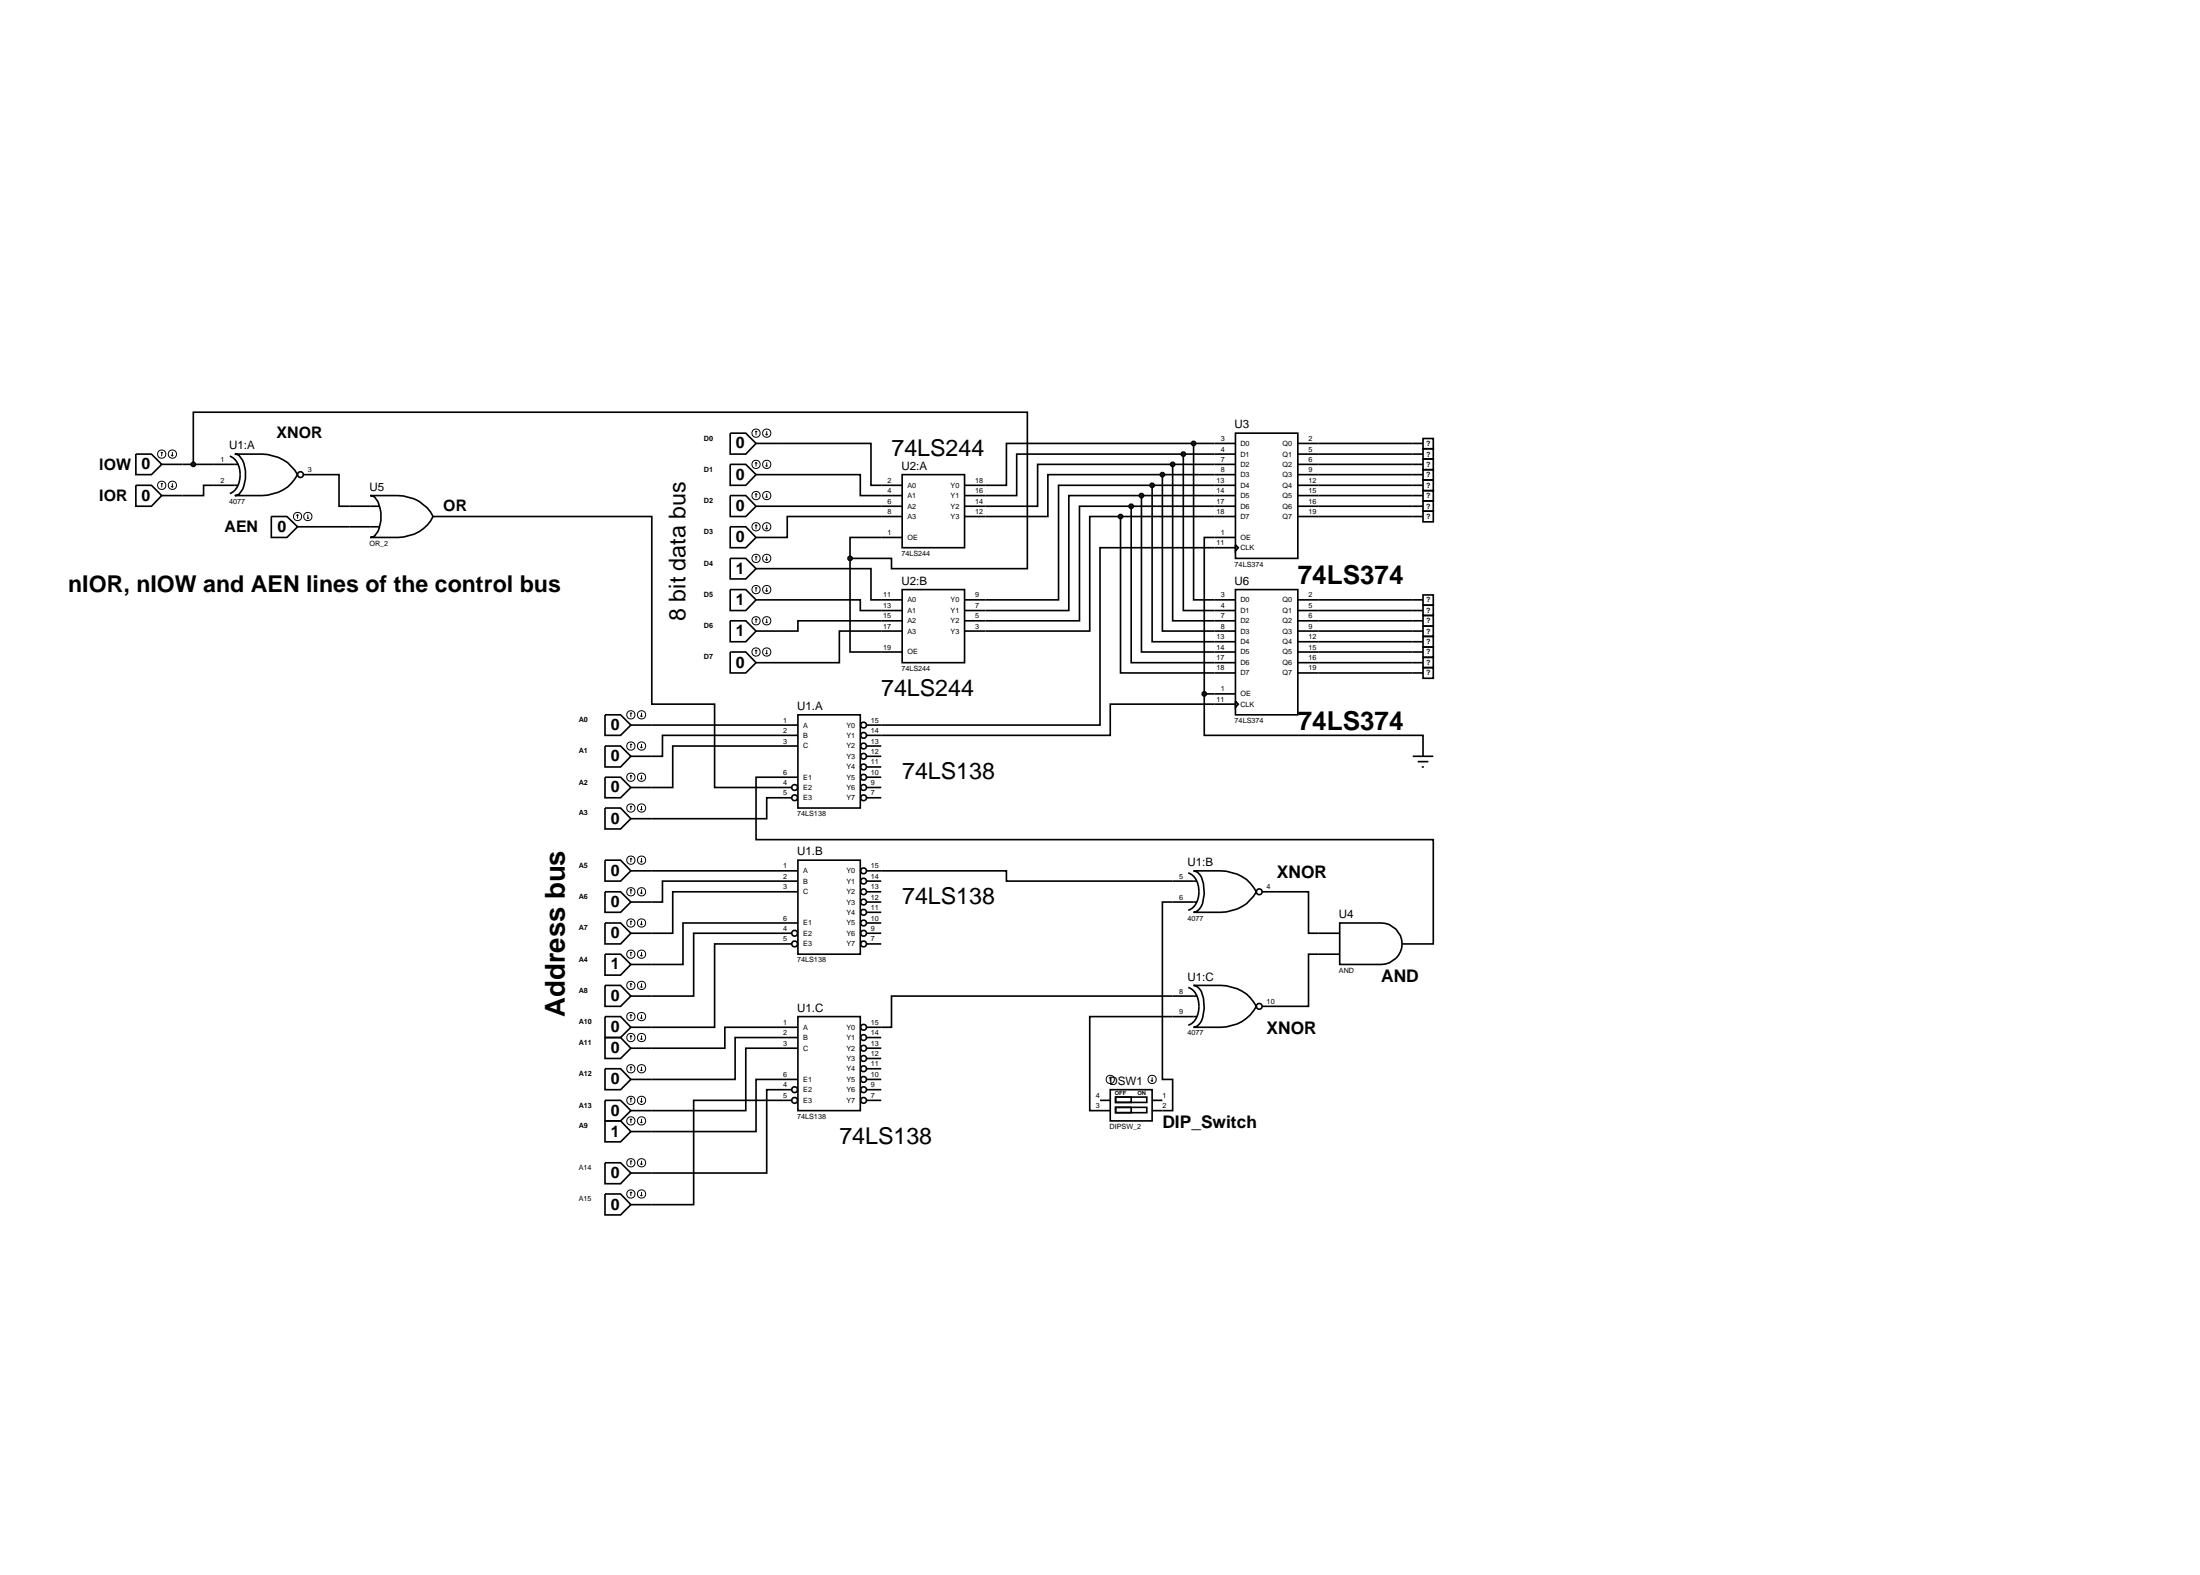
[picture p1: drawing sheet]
<svg xmlns="http://www.w3.org/2000/svg" width="536mm" height="384mm" viewBox="0 0 536 384" stroke-linecap="round" stroke-linejoin="round" font-family="sans-serif">
<g fill="none" stroke="#000" stroke-width=".4">
<path d="M33.1 110.6h3.8l2.5 2.5-2.5 2.5h-3.8zM33.1 118.2h3.8l2.5 2.5-2.5 2.6h-3.8zM39.4 113.1h18.6M47.1 113.1v-12.7h203.2v38.1h-33.1v-2.5h-10.1M56 111.1a5.1 5.1 0 0 1 2.3 6.1 3.9 3.9 0 0 1-2.3 3M57.2 110.6h6.6a9.8 9.8 0 0 1 8.7 5 9.3 9.3 0 0 1-8.7 5.1h-6.6a2.48 2.48 0 0 0 2.2-2.3 7.8 7.8 0 0 0-1.1-7.4zM58 118.2h-8.4v2.5h-10.2M74 115.6h8.6v7.7h9.9M177.9 105.5h3.8l2.5 2.5-2.5 2.6h-3.8zM177.9 113.1h3.8l2.5 2.5-2.5 2.6h-3.8zM184.2 108h28v10.2h7.6M184.2 115.6h25.4v5.1h10.2"/>
<path d="M219.8 115.6h15.2v17.8h-15.2zM280.7 118.2h-22.8v27.9h-22.9M280.7 118.2v38.1h15.2M280.7 118.2h15.2M283.2 115.6h-27.9v10.2h-20.3M283.2 115.6v38.1h12.7M283.2 115.6h12.7M285.7 113.1h-32.9v10.2h-17.8M285.7 113.1v38.1h10.2M285.7 113.1h10.2M288.3 110.6h-40.6v10.1h-12.7M288.3 110.6v38.1h7.6"/>
<path d="M288.3 110.6h7.6M290.8 108h-45.6v10.2h-10.2M290.8 108v38.1h5.1M290.8 108h5.1M321.3 113.1h22.9M321.3 108h22.9M321.3 110.6h22.9M321.3 115.6h22.9M321.3 118.2h22.9M66.1 125.8h3.8l2.6 2.5-2.6 2.6h-3.8zM72.5 128.3h20M90.2 120.7h6.7a9.3 9.3 0 0 1 8.6 5.1 9.3 9.3 0 0 1-8.6 5.1h-6.7a2.48 2.48 0 0 0 2.2-2.3 8.1 8.1 0 0 0-1.1-7.5z"/>
<path d="M105.5 125.8h53.3v45.7h15.3v20.3h18.8M177.9 120.7h3.8l2.5 2.6-2.5 2.5h-3.8zM177.9 128.3h3.8l2.5 2.6-2.5 2.5h-3.8zM177.9 136h3.8l2.5 2.5-2.5 2.5h-3.8zM184.2 138.5h28v7.6h7.6M184.2 123.3h35.6M207.1 136v22.8h12.7M219.8 125.8h-28v5.1h-7.6M219.8 130.9h-12.7v5.1M273 125.8h-7.5v27.9h-30.5M273 125.8v38.1h22.9M273 125.8h22.9"/>
<path d="M275.6 123.3h-12.6v27.9h-28M275.6 123.3v38.1h20.3M275.6 123.3h20.3M278.1 120.7h-17.7v28h-25.4M278.1 120.7v38.1h17.8M278.1 120.7h17.8M295.9 133.4h-27.9v43.2h-56.8M295.9 130.9h-2.5v38.1M321.3 123.3h22.9M321.3 120.7h22.9M321.3 125.8h22.9M177.9 143.6h3.8l2.5 2.5-2.5 2.6h-3.8z"/>
<path d="M177.9 151.2h3.8l2.5 2.5-2.5 2.6h-3.8zM177.9 158.8h3.8l2.5 2.6-2.5 2.5h-3.8zM184.2 146.1h25.4v2.6h10.2M219.8 143.6h15.2v17.8h-15.2zM219.8 151.2h-25.4v2.5h-10.2M219.8 153.7h-15.3v7.7h-20.3M321.3 146.1h22.9M321.3 148.7h22.9M321.3 151.2h22.9M321.3 153.7h22.9M321.3 156.3h22.9M321.3 158.8h22.9"/>
<path d="M147.4 174.1h3.8l2.5 2.5-2.5 2.5h-3.8zM153.7 176.6h40.7M194.4 174.1h15.2v22.7h-15.2zM194.4 179.1h-33v5.1h-7.7M293.4 169v10.1h53.3v2.6M293.4 169h2.5M295.9 171.5h-25.4v7.6h-59.3M321.3 161.4h22.9M321.3 163.9h22.9M147.4 181.7h3.8l2.5 2.5-2.5 2.6h-3.8zM147.4 189.3h3.8l2.5 2.5-2.5 2.5h-3.8zM147.4 196.8h3.8l2.5 2.6-2.5 2.5h-3.8z"/>
<path d="M192.9 194.3h-6.1v5.1h-33.1M194.4 181.7h-30.5v10.1h-10.2M194.4 189.3h-10.2v15.2h165v25.4h-2.5M211.2 181.7h3.5M211.2 189.3h3.5M211.2 191.8h3.5M211.2 194.3h3.5M211.2 184.2h3.5M211.2 186.8h3.5M147.4 209.5h3.8l2.5 2.6-2.5 2.5h-3.8zM147.4 217.2h3.8l2.5 2.5-2.5 2.5h-3.8zM153.7 212.1h40.7"/>
<path d="M194.4 209.5h15.2v22.9h-15.2zM194.4 214.6h-33v5.1h-7.7M194.4 217.2h-30.5v10.1h-10.2M211.2 212.1h34v2.5h40.5M211.2 214.6h3.5M211.2 217.2h3.5M211.2 219.7h3.5M285.7 219.7h-2.5v43.2h2.5v7.6h-2.5M311.1 217.2h7.7v10.1h2.5M147.4 224.8h3.8l2.5 2.5-2.5 2.6h-3.8zM147.4 232.4h3.8l2.5 2.5-2.5 2.6h-3.8zM192.9 227.3h-23.9v15.3h-15.3"/>
<path d="M192.9 229.9h-18.8v20.3h-20.4M194.4 224.8h-28v10.1h-12.7M211.2 224.8h3.5M211.2 227.3h3.5M211.2 229.9h3.5M211.2 222.2h3.5M321.3 232.4h-2.5v12.7h-7.7M147.4 240h3.8l2.5 2.6-2.5 2.5h-3.8zM147.4 252.7h3.8l2.5 2.6-2.5 2.5h-3.8zM147.4 247.6h3.8l2.5 2.6-2.5 2.5h-3.8zM194.4 247.6h15.2v22.9h-15.2zM194.4 250.2h-17.8v5.1h-22.9"/>
<path d="M194.4 252.7h-15.3v10.2h-25.4M194.4 255.3h-12.7v15.2h-28M211.2 252.7h3.5M211.2 255.3h3.5M211.2 257.8h3.5M285.7 242.6h-68.5v7.6h-6M285.7 247.6h-20.2v22.9h2.5M147.4 260.3h3.8l2.5 2.6-2.5 2.5h-3.8zM147.4 268h3.8l2.5 2.5-2.5 2.5h-3.8zM147.4 273h3.8l2.5 2.6-2.5 2.5h-3.8zM192.9 265.4h-6.1v20.3h-28M192.9 268h-23.9v25.4h-10.2"/>
<path d="M194.4 262.9h-10.2v12.7h-30.5M211.2 262.9h3.5M211.2 265.4h3.5M211.2 268h3.5M211.2 260.3h3.5"/>
<circle cx="73.2" cy="115.6" r=".7"/>
<circle cx="210.4" cy="179.1" r=".7"/>
<circle cx="210.4" cy="176.6" r=".7"/>
<circle cx="193.6" cy="191.8" r=".7"/>
<circle cx="193.6" cy="194.3" r=".7"/>
<circle cx="210.4" cy="191.8" r=".7"/>
<circle cx="210.4" cy="181.7" r=".7"/>
<circle cx="210.4" cy="194.3" r=".7"/>
<circle cx="210.4" cy="189.3" r=".7"/>
<circle cx="210.4" cy="184.2" r=".7"/>
<circle cx="210.4" cy="186.8" r=".7"/>
<circle cx="210.4" cy="214.6" r=".7"/>
<circle cx="210.4" cy="217.2" r=".7"/>
<circle cx="210.4" cy="219.7" r=".7"/>
<circle cx="210.4" cy="212.1" r=".7"/>
<circle cx="193.6" cy="227.3" r=".7"/>
<circle cx="193.6" cy="229.9" r=".7"/>
<circle cx="210.4" cy="227.3" r=".7"/>
<circle cx="210.4" cy="222.2" r=".7"/>
<circle cx="210.4" cy="229.9" r=".7"/>
<circle cx="210.4" cy="224.8" r=".7"/>
<circle cx="210.4" cy="252.7" r=".7"/>
<circle cx="210.4" cy="255.3" r=".7"/>
<circle cx="210.4" cy="257.8" r=".7"/>
<circle cx="210.4" cy="250.2" r=".7"/>
<circle cx="193.6" cy="265.4" r=".7"/>
<circle cx="193.6" cy="268" r=".7"/>
<circle cx="210.4" cy="265.4" r=".7"/>
<circle cx="210.4" cy="260.3" r=".7"/>
<circle cx="210.4" cy="268" r=".7"/>
<circle cx="210.4" cy="262.9" r=".7"/>
</g>
<g fill="none" stroke="#000" stroke-width=".24">
<path d="M39.4 110.1l-.2 .2M39.4 110.1l.3 .2M39.4 110.1v1M39.4 117.7v1M39.4 117.7l-.2 .2M39.4 117.7l.3 .2M41.7 110.8l.3 .3M41.7 118.4l.3 .3M42 110.1v1M42 117.7v1M42.2 110.8l-.2 .3M42.2 118.4l-.2 .3"/>
<path d="M184.2 105l-.2 .2M184.2 105l.3 .2M184.2 105v1M184.2 112.6v1M184.2 112.6l-.2 .3M184.2 112.6l.3 .3M186.5 105.7l.3 .3M186.5 113.4l.3 .2M186.8 105v1M186.8 112.6v1M187 105.7l-.2 .3M187 113.4l-.2 .2"/>
<path d="M72.5 125.3l-.3 .3M72.5 125.3l.2 .3M72.5 125.3v1M74.8 126.1l.2 .2M75 125.3v1M75.3 126.1l-.3 .2M184.2 120.2v1M184.2 127.8v1.1M184.2 135.5v1M184.2 120.2l-.2 .3M184.2 120.2l.3 .3M184.2 127.8l-.2 .3"/>
<path d="M184.2 127.8l.3 .3M184.2 135.5l-.2 .2M184.2 135.5l.3 .2M186.5 121l.3 .2M186.5 128.6l.3 .3M186.5 136.2l.3 .3M186.8 120.2v1M186.8 127.8v1.1M186.8 135.5v1M187 128.6l-.2 .3M187 121l-.2 .2M187 136.2l-.2 .3"/>
<path d="M184.2 143.1l-.2 .2M184.2 150.7l-.2 .3M184.2 143.1v1M184.2 150.7v1M184.2 158.3v1M184.2 143.1l.3 .2M184.2 150.7l.3 .3M184.2 158.3l-.2 .3M184.2 158.3l.3 .3M186.5 143.8l.3 .3M186.5 151.5l.3 .2M186.5 159.1l.3 .2"/>
<path d="M186.8 143.1v1M186.8 150.7v1M186.8 158.3v1M187 159.1l-.2 .2M187 143.8l-.2 .3M187 151.5l-.2 .2M153.7 173.6l-.2 .2M153.7 173.6l.3 .2M153.7 173.6v1M156 174.3l.3 .3M156.3 173.6v1M156.5 174.3l-.2 .3"/>
<path d="M153.7 181.2v1M153.7 188.8v1M153.7 196.3v1M153.7 181.2l-.2 .2M153.7 181.2l.3 .2M153.7 188.8l-.2 .3M153.7 188.8l.3 .3M153.7 196.3l-.2 .3M153.7 196.3l.3 .3M156 181.9l.3 .3M156 189.6l.3 .2M156 197.1l.3 .2"/>
<path d="M156.3 181.2v1M156.3 188.8v1M156.3 196.3v1M156.5 181.9l-.2 .3M156.5 189.6l-.2 .2M156.5 197.1l-.2 .2M153.7 209v1M153.7 216.6v1.1M153.7 209l-.2 .3M153.7 209l.3 .3M153.7 216.6l-.2 .3M153.7 216.6l.3 .3"/>
<path d="M156 209.8l.3 .2M156 217.4l.3 .3M156.3 209v1M156.3 216.6v1.1M156.5 209.8l-.2 .2M156.5 217.4l-.2 .3M153.7 224.3v1M153.7 231.9v1M153.7 239.5v1M153.7 224.3l-.2 .2M153.7 224.3l.3 .2M153.7 231.9l-.2 .2"/>
<path d="M153.7 231.9l.3 .2M153.7 239.5l-.2 .3M153.7 239.5l.3 .3M156 225l.3 .3M156 232.6l.3 .3M156.3 224.3v1M156.3 231.9v1M156.3 239.5v1M156.5 225l-.2 .3M156.5 232.6l-.2 .3M153.7 247.1v1M153.7 252.2v1"/>
<path d="M153.7 259.8v1M153.7 252.2l-.2 .3M153.7 252.2l.3 .3M153.7 259.8l-.2 .3M153.7 259.8l.3 .3M153.7 247.1l-.2 .3M153.7 247.1l.3 .3M156 240.3l.3 .2M156 253l.3 .2M156 247.9l.3 .2M156.3 247.1v1M156.3 252.2v1"/>
<path d="M156.3 259.8v1M156.5 240.3l-.2 .2M156.5 253l-.2 .2M156.5 247.9l-.2 .2M153.7 267.4v1.1M153.7 272.5v1M153.7 267.4l-.2 .3M153.7 267.4l.3 .3M153.7 272.5l-.2 .3M153.7 272.5l.3 .3M156 260.6l.3 .2M156 268.2l.3 .3"/>
<path d="M156 273.3l.3 .2M156.3 267.4v1.1M156.3 272.5v1M156.5 260.6l-.2 .2M156.5 268.2l-.2 .3M156.5 273.3l-.2 .2"/>
<circle cx="39.4" cy="110.6" r="1.01"/>
<circle cx="39.4" cy="118.2" r="1.01"/>
<circle cx="42" cy="110.6" r="1.01"/>
<circle cx="42" cy="118.2" r="1.01"/>
<circle cx="184.2" cy="113.1" r="1.01"/>
<circle cx="184.2" cy="105.5" r="1.01"/>
<circle cx="186.8" cy="113.1" r="1.01"/>
<circle cx="186.8" cy="105.5" r="1.01"/>
<circle cx="72.5" cy="125.8" r="1.01"/>
<circle cx="75" cy="125.8" r="1.01"/>
<circle cx="184.2" cy="120.7" r="1.01"/>
<circle cx="184.2" cy="136" r="1.01"/>
<circle cx="184.2" cy="128.3" r="1.01"/>
<circle cx="186.8" cy="120.7" r="1.01"/>
<circle cx="186.8" cy="136" r="1.01"/>
<circle cx="186.8" cy="128.3" r="1.01"/>
<circle cx="184.2" cy="151.2" r="1.01"/>
<circle cx="184.2" cy="158.8" r="1.01"/>
<circle cx="184.2" cy="143.6" r="1.01"/>
<circle cx="186.8" cy="151.2" r="1.01"/>
<circle cx="186.8" cy="158.8" r="1.01"/>
<circle cx="186.8" cy="143.6" r="1.01"/>
<circle cx="153.7" cy="174.1" r="1.01"/>
<circle cx="156.3" cy="174.1" r="1.01"/>
<circle cx="153.7" cy="189.3" r="1.01"/>
<circle cx="153.7" cy="196.8" r="1.01"/>
<circle cx="153.7" cy="181.7" r="1.01"/>
<circle cx="156.3" cy="189.3" r="1.01"/>
<circle cx="156.3" cy="196.8" r="1.01"/>
<circle cx="156.3" cy="181.7" r="1.01"/>
<circle cx="153.7" cy="209.5" r="1.01"/>
<circle cx="153.7" cy="217.2" r="1.01"/>
<circle cx="156.3" cy="209.5" r="1.01"/>
<circle cx="156.3" cy="217.2" r="1.01"/>
<circle cx="153.7" cy="232.4" r="1.01"/>
<circle cx="153.7" cy="224.8" r="1.01"/>
<circle cx="156.3" cy="232.4" r="1.01"/>
<circle cx="156.3" cy="224.8" r="1.01"/>
<circle cx="153.7" cy="247.6" r="1.01"/>
<circle cx="153.7" cy="240" r="1.01"/>
<circle cx="153.7" cy="252.7" r="1.01"/>
<circle cx="156.3" cy="247.6" r="1.01"/>
<circle cx="156.3" cy="240" r="1.01"/>
<circle cx="156.3" cy="252.7" r="1.01"/>
<circle cx="153.7" cy="260.3" r="1.01"/>
<circle cx="153.7" cy="273" r="1.01"/>
<circle cx="153.7" cy="268" r="1.01"/>
<circle cx="156.3" cy="273" r="1.01"/>
<circle cx="156.3" cy="260.3" r="1.01"/>
<circle cx="156.3" cy="268" r="1.01"/>
</g>
<g fill="#004000" stroke="#000" stroke-width=".4">
<path d="M206.8 135.6l.3-.1-.5 .5zM207.1 135.5l.3 .1 .2 .4zM207.6 136l-.2 .4-.3 .1zM206.6 136l.5 .5-.3-.1z"/>
<path d="M46.7 112.8l.4-.2-.5 .5zM47.1 112.6l.4 .2 .1 .3zM47.6 113.1l-.1 .3-.4 .2zM46.6 113.1l.5 .5-.3-.1z"/>
</g>
<g fill="#004000">
<path d="M207.1 135.5l.5 .5-.5 .5-.5-.5z"/>
<path d="M46.6 113.1l.5-.5 .5 .5-.5 .5z"/>
</g>
<g fill="none" stroke="#000" stroke-width=".4">
<path d="M295.9 108h5.1M295.9 110.6h5.1M295.9 113.1h5.1M295.9 115.6h5.1M295.9 118.2h5.1M301 105.5h15.2v30.5h-15.2zM316.2 108h5.1M316.2 110.6h5.1M316.2 113.1h5.1M316.2 115.6h5.1M316.2 118.2h5.1M295.9 120.7h5.1"/>
<path d="M295.9 123.3h5.1M295.9 125.8h5.1M295.9 130.9h5.1M295.9 133.4h5.1M301 132.7l.7 .7-.7 .8zM316.2 120.7h5.1M316.2 123.3h5.1M316.2 125.8h5.1M295.9 146.1h5.1M295.9 148.7h5.1M295.9 151.2h5.1M295.9 153.7h5.1"/>
<path d="M295.9 156.3h5.1M295.9 158.8h5.1M301 143.6h15.2v30.5h-15.2zM316.2 146.1h5.1M316.2 148.7h5.1M316.2 151.2h5.1M316.2 153.7h5.1M316.2 156.3h5.1M316.2 158.8h5.1M295.9 161.4h5.1M295.9 163.9h5.1M295.9 169h5.1"/>
<path d="M295.9 171.5h5.1M301 170.8l.7 .7-.7 .8zM316.2 161.4h5.1M316.2 163.9h5.1M344.2 184.2h5M345.4 185.5h2.6M346.4 186.8h.5M346.7 181.7v2.5"/>
</g>
<g fill="#004000" stroke="#000" stroke-width=".4">
<path d="M293.1 168.6l.3-.1-.5 .5zM293.4 168.5l.3 .1 .2 .4zM293.4 169.5l.5-.5-.1 .3zM292.9 169l.5 .5-.4-.2z"/>
<path d="M290.5 107.6l.3-.1-.5 .5zM290.8 107.5l.4 .2 .1 .3zM291.3 108l-.1 .3-.4 .2zM290.3 108l.5 .5-.4-.2z"/>
<path d="M288 110.2l.3-.1-.5 .5zM288.3 110.1l.4 .2 .1 .3zM288.3 111.1l.5-.5-.2 .4zM287.8 110.6l.5 .5-.3-.1z"/>
<path d="M285.4 112.7l.3-.1-.5 .5zM285.7 112.6l.3 .1 .2 .4zM285.7 113.6l.5-.5-.2 .4zM285.2 113.1l.5 .5-.4-.2z"/>
<path d="M282.8 115.3l.4-.2-.5 .5zM283.2 115.1l.3 .1 .2 .4zM283.2 116.1l.5-.5-.2 .4zM282.7 115.6l.5 .5-.3-.1z"/>
<path d="M280.3 117.9l.4-.2-.5 .5zM280.7 117.7l.3 .1 .2 .4zM280.7 118.7l.5-.5-.1 .3zM280.2 118.2l.5 .5-.4-.2z"/>
<path d="M277.8 120.3l.3-.1-.5 .5zM278.1 120.2l.4 .2 .1 .3zM278.6 120.7l-.1 .3-.4 .2zM277.6 120.7l.5 .5-.4-.2z"/>
<path d="M275.3 122.9l.3-.1-.5 .5zM275.6 122.8l.4 .2 .1 .3zM275.6 123.8l.5-.5-.2 .4zM275.1 123.3l.5 .5-.3-.1z"/>
<path d="M272.7 125.4l.3-.1-.5 .5zM273 125.3l.3 .1 .2 .4zM273 126.3l.5-.5-.2 .4zM272.5 125.8l.5 .5-.4-.2z"/>
</g>
<g fill="#004000">
<path d="M292.9 169l.5-.5 .5 .5-.5 .5z"/>
<path d="M290.8 107.5l.5 .5-.5 .5-.5-.5z"/>
<path d="M288.3 110.1l.5 .5-.5 .5-.5-.5z"/>
<path d="M285.7 112.6l.5 .5-.5 .5-.5-.5z"/>
<path d="M282.7 115.6l.5-.5 .5 .5-.5 .5z"/>
<path d="M280.7 117.7l.5 .5-.5 .5-.5-.5z"/>
<path d="M278.1 120.2l.5 .5-.5 .5-.5-.5z"/>
<path d="M275.6 122.8l.5 .5-.5 .5-.5-.5z"/>
<path d="M273 125.3l.5 .5-.5 .5-.5-.5z"/>
</g>
<g fill="none" stroke="#000" stroke-width=".4">
<path d="M344.2 108h2.5M344.2 110.6h2.5M344.2 113.1h2.5M344.2 115.6h2.5M344.2 118.2h2.5M346.7 106.8h2.5v2.5h-2.5zM346.7 109.3h2.5v2.5h-2.5zM346.7 111.8h2.5v2.6h-2.5zM346.7 114.4h2.5v2.5h-2.5zM346.7 116.9h2.5v2.6h-2.5zM346.7 119.5h2.5v2.5h-2.5zM344.2 120.7h2.5"/>
<path d="M344.2 123.3h2.5M344.2 125.8h2.5M346.7 122h2.5v2.5h-2.5zM346.7 124.5h2.5v2.6h-2.5zM344.2 146.1h2.5M344.2 148.7h2.5M344.2 151.2h2.5M344.2 153.7h2.5M344.2 156.3h2.5M344.2 158.8h2.5M346.7 144.9h2.5v2.5h-2.5zM346.7 147.4h2.5v2.5h-2.5z"/>
<path d="M346.7 149.9h2.5v2.6h-2.5zM346.7 152.5h2.5v2.5h-2.5zM346.7 155h2.5v2.6h-2.5zM346.7 157.6h2.5v2.5h-2.5zM344.2 161.4h2.5M344.2 163.9h2.5M346.7 160.1h2.5v2.5h-2.5zM346.7 162.6h2.5v2.6h-2.5zM285.7 214.6h5.9M285.7 219.7h5.9M289.5 212.6a5.1 5.1 0 0 1 2.4 6.2 3.8 3.8 0 0 1-2.4 2.9M290.8 212.1h6.6a9.6 9.6 0 0 1 8.7 5.1 9.8 9.8 0 0 1-8.7 5h-6.6a2.75 2.75 0 0 0 2.2-2.2 8.4 8.4 0 0 0-.7-7l-.5-.5z"/>
<path d="M307.6 217.2h3.5M321.3 227.3h5.1M321.3 232.4h5.1M326.4 224.8h10.1a5.1 5.1 0 0 1 5.1 5 5.1 5.1 0 0 1-5.1 5.1h-10.1zM341.6 229.9h5.1M285.7 242.6h5.9M285.7 247.6h5.9M289.5 240.5a5.1 5.1 0 0 1 2.4 6.2 3.8 3.8 0 0 1-2.4 3M290.8 240h6.6a9.6 9.6 0 0 1 8.7 5.1 9.8 9.8 0 0 1-8.7 5.1h-6.6a2.71 2.71 0 0 0 2.2-2.3 8.4 8.4 0 0 0-.7-7l-1-.8zM307.6 245.1h3.5M268 268h2.5M268 270.5h2.5"/>
<path d="M270.5 265.4h10.2v7.6h-10.2zM271.8 267.2h7.6v1.3h-7.6zM271.8 267.2h3.8v1.3h-3.8zM271.8 269.7h7.6v1.3h-7.6zM271.8 269.7h3.8v1.3h-3.8zM280.7 268h2.5M280.7 270.5h2.5M147.4 283.2h3.8l2.5 2.5-2.5 2.6h-3.8zM147.4 290.8h3.8l2.5 2.6-2.5 2.5h-3.8zM153.7 285.7h5.1M153.7 293.4h5.1"/>
<circle cx="306.8" cy="217.2" r=".7"/>
<circle cx="306.8" cy="245.1" r=".7"/>
</g>
<g fill="none" stroke="#000" stroke-width=".24">
<path d="M270.5 262.4l-.3 .2M270.5 262.4l.2 .2M270.5 262.4v1M280.4 263.1l.3 .3M280.7 262.4v1M280.9 263.1l-.2 .3M153.7 282.7l-.2 .2M153.7 282.7l.3 .2M153.7 282.7v1M153.7 290.3v1M153.7 290.3l-.2 .3M153.7 290.3l.3 .3"/>
<path d="M156 283.4l.3 .3M156 291.1l.3 .2M156.3 282.7v1M156.3 290.3v1M156.5 283.4l-.2 .3M156.5 291.1l-.2 .2"/>
<circle cx="270.5" cy="262.9" r="1.01"/>
<circle cx="280.7" cy="262.9" r="1.01"/>
<circle cx="153.7" cy="283.2" r="1.01"/>
<circle cx="153.7" cy="290.8" r="1.01"/>
<circle cx="156.3" cy="283.2" r="1.01"/>
<circle cx="156.3" cy="290.8" r="1.01"/>
</g>
<text font-size="6.7" x="137.6" y="247.7" transform="rotate(-90 137.6 247.7)">Address bus</text>
<g font-size="6.3">
<text x="316.2" y="142.3">74LS374</text>
<text x="316.2" y="177.8">74LS374</text>
</g>
<g font-size="5.6">
<text x="217.2" y="111.1">74LS244</text>
<text x="16.6" y="144.1">nIOR, nIOW and AEN lines of the control bus</text>
<text x="167" y="151.2" transform="rotate(-90 167 151.2)">8 bit data bus</text>
<text x="214.7" y="169.5">74LS244</text>
<text x="219.8" y="189.8">74LS138</text>
<text x="219.8" y="220.2">74LS138</text>
<text x="204.5" y="278.6">74LS138</text>
</g>
<g font-size="4.2">
<text x="311.1" y="213.7">XNOR</text>
<text x="336.5" y="239.1">AND</text>
<text x="308.6" y="251.8">XNOR</text>
<text x="283.2" y="274.7">DIP_Switch</text>
</g>
<g font-size="3.9">
<text x="67.4" y="106.7">XNOR</text>
<text x="179.3" y="109.2">0</text>
<text x="24.2" y="114.4">lOW</text>
<text x="34.5" y="114.3">0</text>
<text x="179.3" y="116.8">0</text>
<text x="24.2" y="122">IOR</text>
<text x="34.5" y="121.9">0</text>
<text x="108" y="124.5">OR</text>
<text x="179.3" y="124.5">0</text>
<text x="54.7" y="129.6">AEN</text>
<text x="67.6" y="129.5">0</text>
<text x="179.3" y="132.1">0</text>
<text x="179.3" y="139.7">1</text>
<text x="179.3" y="147.3">1</text>
<text x="179.3" y="154.9">1</text>
<text x="179.3" y="162.6">0</text>
<text x="148.8" y="177.8">0</text>
<text x="148.8" y="185.4">0</text>
<text x="148.8" y="193">0</text>
<text x="148.8" y="200.6">0</text>
<text x="148.8" y="213.3">0</text>
<text x="148.8" y="220.9">0</text>
<text x="148.8" y="228.5">0</text>
<text x="148.8" y="236.1">1</text>
<text x="148.8" y="243.8">0</text>
<text x="148.8" y="251.4">0</text>
<text x="148.8" y="256.5">0</text>
<text x="148.8" y="264.1">0</text>
<text x="148.8" y="271.7">0</text>
<text x="148.8" y="276.8">1</text>
<text x="148.8" y="286.9">0</text>
<text x="148.8" y="294.6">0</text>
</g>
<g font-size="2.8">
<text x="300.8" y="104.4">U3</text>
<text x="55.8" y="109.5">U1:A</text>
<text x="90" y="119.6">U5</text>
<text x="219.6" y="114.5">U2:A</text>
<text x="219.6" y="142.5">U2:B</text>
<text x="300.8" y="142.5">U6</text>
<text x="194.2" y="173">U1.A</text>
<text x="194.2" y="208.4">U1.B</text>
<text x="289.3" y="211">U1:B</text>
<text x="326.2" y="223.7">U4</text>
<text x="289.3" y="238.9">U1:C</text>
<text x="194.2" y="246.5">U1.C</text>
<text x="270.3" y="264.3">DSW1</text>
</g>
<g font-size="1.8">
<text x="171.5" y="107.3">D0</text>
<text x="297.4" y="107.4">3</text>
<text x="318.8" y="107.4">2</text>
<text x="53.7" y="112.5">1</text>
<text x="297.4" y="110">4</text>
<text x="297.4" y="112.5">7</text>
<text x="302.2" y="108.6">D0</text>
<text x="302.2" y="111.2">D1</text>
<text x="302.2" y="113.7">D2</text>
<text x="312.5" y="108.6">Q0</text>
<text x="312.5" y="111.2">Q1</text>
<text x="312.5" y="113.7">Q2</text>
<text x="318.8" y="110">5</text>
<text x="318.8" y="112.5">6</text>
<text x="347.5" y="108.6">?</text>
<text x="347.5" y="111.2">?</text>
<text x="347.5" y="113.7">?</text>
<text x="53.7" y="117.6">2</text>
<text x="75" y="115">3</text>
<text x="171.5" y="114.9">D1</text>
<text x="216.2" y="117.6">2</text>
<text x="221.1" y="118.8">A0</text>
<text x="231.6" y="118.8">Y0</text>
<text x="237.6" y="117.6">18</text>
<text x="296.4" y="117.6">13</text>
<text x="297.4" y="115">8</text>
<text x="302.2" y="116.2">D3</text>
<text x="302.2" y="118.8">D4</text>
<text x="312.5" y="116.2">Q3</text>
<text x="312.5" y="118.8">Q4</text>
<text x="318.8" y="115">9</text>
<text x="318.8" y="117.6">12</text>
<text x="347.5" y="116.2">?</text>
<text x="347.5" y="118.8">?</text>
<text x="55.8" y="122.7">4077</text>
<text x="171.5" y="122.5">D2</text>
<text x="216.2" y="120.1">4</text>
<text x="216.2" y="122.7">6</text>
<text x="216.2" y="125.2">8</text>
<text x="221.1" y="121.3">A1</text>
<text x="221.1" y="123.9">A2</text>
<text x="231.6" y="121.3">Y1</text>
<text x="231.6" y="123.9">Y2</text>
<text x="237.6" y="120.1">16</text>
<text x="237.6" y="122.7">14</text>
<text x="237.6" y="125.2">12</text>
<text x="296.4" y="120.1">14</text>
<text x="296.4" y="122.7">17</text>
<text x="296.4" y="125.2">18</text>
<text x="302.2" y="121.3">D5</text>
<text x="302.2" y="123.9">D6</text>
<text x="312.5" y="121.3">Q5</text>
<text x="312.5" y="123.9">Q6</text>
<text x="318.8" y="120.1">15</text>
<text x="318.8" y="122.7">16</text>
<text x="318.8" y="125.2">19</text>
<text x="347.5" y="121.3">?</text>
<text x="347.5" y="123.9">?</text>
<text x="171.5" y="130.1">D3</text>
<text x="216.2" y="130.3">1</text>
<text x="221.1" y="126.4">A3</text>
<text x="221.1" y="131.5">OE</text>
<text x="231.6" y="126.4">Y3</text>
<text x="297.4" y="130.3">1</text>
<text x="302.2" y="126.4">D7</text>
<text x="302.2" y="131.5">OE</text>
<text x="312.5" y="126.4">Q7</text>
<text x="347.5" y="126.4">?</text>
<text x="90" y="132.9">OR_2</text>
<text x="171.5" y="137.8">D4</text>
<text x="219.6" y="135.4">74LS244</text>
<text x="296.4" y="132.8">11</text>
<text x="300.8" y="138">74LS374</text>
<text x="302.2" y="134">CLK</text>
<text x="171.5" y="145.4">D5</text>
<text x="215.2" y="145.5">11</text>
<text x="215.2" y="148.1">13</text>
<text x="221.1" y="146.7">A0</text>
<text x="221.1" y="149.3">A1</text>
<text x="231.6" y="146.7">Y0</text>
<text x="231.6" y="149.3">Y1</text>
<text x="237.6" y="145.5">9</text>
<text x="237.6" y="148.1">7</text>
<text x="297.4" y="145.5">3</text>
<text x="297.4" y="148.1">4</text>
<text x="302.2" y="146.7">D0</text>
<text x="302.2" y="149.3">D1</text>
<text x="312.5" y="146.7">Q0</text>
<text x="312.5" y="149.3">Q1</text>
<text x="318.8" y="145.5">2</text>
<text x="318.8" y="148.1">5</text>
<text x="347.5" y="146.7">?</text>
<text x="347.5" y="149.3">?</text>
<text x="171.5" y="153">D6</text>
<text x="215.2" y="150.6">15</text>
<text x="215.2" y="153.1">17</text>
<text x="221.1" y="151.8">A2</text>
<text x="221.1" y="154.3">A3</text>
<text x="231.6" y="151.8">Y2</text>
<text x="231.6" y="154.3">Y3</text>
<text x="237.6" y="150.6">5</text>
<text x="237.6" y="153.1">3</text>
<text x="296.4" y="155.7">13</text>
<text x="297.4" y="150.6">7</text>
<text x="297.4" y="153.1">8</text>
<text x="302.2" y="151.8">D2</text>
<text x="302.2" y="154.3">D3</text>
<text x="312.5" y="151.8">Q2</text>
<text x="312.5" y="154.3">Q3</text>
<text x="318.8" y="150.6">6</text>
<text x="318.8" y="153.1">9</text>
<text x="318.8" y="155.7">12</text>
<text x="347.5" y="151.8">?</text>
<text x="347.5" y="154.3">?</text>
<text x="171.5" y="160.6">D7</text>
<text x="215.2" y="158.2">19</text>
<text x="221.1" y="159.4">OE</text>
<text x="296.4" y="158.2">14</text>
<text x="296.4" y="160.8">17</text>
<text x="302.2" y="156.9">D4</text>
<text x="302.2" y="159.4">D5</text>
<text x="302.2" y="162">D6</text>
<text x="312.5" y="156.9">Q4</text>
<text x="312.5" y="159.4">Q5</text>
<text x="312.5" y="162">Q6</text>
<text x="318.8" y="158.2">15</text>
<text x="318.8" y="160.8">16</text>
<text x="347.5" y="156.9">?</text>
<text x="347.5" y="159.4">?</text>
<text x="347.5" y="162">?</text>
<text x="219.6" y="163.4">74LS244</text>
<text x="296.4" y="163.3">18</text>
<text x="302.2" y="164.5">D7</text>
<text x="312.5" y="164.5">Q7</text>
<text x="318.8" y="163.3">19</text>
<text x="347.5" y="164.5">?</text>
<text x="296.4" y="170.9">11</text>
<text x="297.4" y="168.4">1</text>
<text x="302.2" y="169.6">OE</text>
<text x="302.2" y="172.1">CLK</text>
<text x="141" y="175.9">A0</text>
<text x="190.8" y="176">1</text>
<text x="190.8" y="178.5">2</text>
<text x="195.7" y="177.2">A</text>
<text x="195.7" y="179.7">B</text>
<text x="206.2" y="177.2">Y0</text>
<text x="206.2" y="179.7">Y1</text>
<text x="212.2" y="176">15</text>
<text x="212.2" y="178.5">14</text>
<text x="300.8" y="176.1">74LS374</text>
<text x="141" y="183.5">A1</text>
<text x="190.8" y="181.1">3</text>
<text x="195.7" y="182.3">C</text>
<text x="206.2" y="182.3">Y2</text>
<text x="206.2" y="184.8">Y3</text>
<text x="212.2" y="181.1">13</text>
<text x="212.2" y="183.6">12</text>
<text x="141" y="191.1">A2</text>
<text x="190.8" y="188.7">6</text>
<text x="190.8" y="191.2">4</text>
<text x="195.7" y="189.9">E1</text>
<text x="206.2" y="187.4">Y4</text>
<text x="206.2" y="189.9">Y5</text>
<text x="212.2" y="186.2">11</text>
<text x="212.2" y="188.7">10</text>
<text x="212.2" y="191.2">9</text>
<text x="190.8" y="193.7">5</text>
<text x="195.7" y="192.4">E2</text>
<text x="195.7" y="194.9">E3</text>
<text x="206.2" y="192.4">Y6</text>
<text x="206.2" y="194.9">Y7</text>
<text x="212.2" y="193.7">7</text>
<text x="141" y="198.6">A3</text>
<text x="194.2" y="198.8">74LS138</text>
<text x="141" y="211.3">A5</text>
<text x="190.8" y="211.5">1</text>
<text x="190.8" y="214">2</text>
<text x="195.7" y="212.7">A</text>
<text x="195.7" y="215.2">B</text>
<text x="206.2" y="212.7">Y0</text>
<text x="206.2" y="215.2">Y1</text>
<text x="212.2" y="211.5">15</text>
<text x="212.2" y="214">14</text>
<text x="287.3" y="214">5</text>
<text x="141" y="219">A6</text>
<text x="190.8" y="216.6">3</text>
<text x="195.7" y="217.8">C</text>
<text x="206.2" y="217.8">Y2</text>
<text x="206.2" y="220.3">Y3</text>
<text x="212.2" y="216.6">13</text>
<text x="212.2" y="219.1">12</text>
<text x="212.2" y="221.6">11</text>
<text x="287.3" y="219.1">6</text>
<text x="308.6" y="216.6">4</text>
<text x="141" y="226.6">A7</text>
<text x="190.8" y="224.2">6</text>
<text x="190.8" y="226.7">4</text>
<text x="195.7" y="225.4">E1</text>
<text x="195.7" y="227.9">E2</text>
<text x="206.2" y="222.8">Y4</text>
<text x="206.2" y="225.4">Y5</text>
<text x="206.2" y="227.9">Y6</text>
<text x="212.2" y="224.2">10</text>
<text x="212.2" y="226.7">9</text>
<text x="289.3" y="224.2">4077</text>
<text x="190.8" y="229.3">5</text>
<text x="195.7" y="230.5">E3</text>
<text x="206.2" y="230.5">Y7</text>
<text x="212.2" y="229.3">7</text>
<text x="141" y="234.2">A4</text>
<text x="194.2" y="234.4">74LS138</text>
<text x="326.2" y="236.9">AND</text>
<text x="141" y="241.8">A8</text>
<text x="287.3" y="242">8</text>
<text x="308.6" y="244.5">10</text>
<text x="141" y="249.4">A10</text>
<text x="190.8" y="249.6">1</text>
<text x="195.7" y="250.8">A</text>
<text x="206.2" y="250.8">Y0</text>
<text x="212.2" y="249.6">15</text>
<text x="287.3" y="247">9</text>
<text x="141" y="254.5">A11</text>
<text x="190.8" y="252.1">2</text>
<text x="190.8" y="254.7">3</text>
<text x="195.7" y="253.3">B</text>
<text x="195.7" y="255.9">C</text>
<text x="206.2" y="253.3">Y1</text>
<text x="206.2" y="255.9">Y2</text>
<text x="212.2" y="252.1">14</text>
<text x="212.2" y="254.7">13</text>
<text x="212.2" y="257.2">12</text>
<text x="289.3" y="252.2">4077</text>
<text x="141" y="262.1">A12</text>
<text x="190.8" y="262.3">6</text>
<text x="195.7" y="263.5">E1</text>
<text x="206.2" y="258.4">Y3</text>
<text x="206.2" y="260.9">Y4</text>
<text x="206.2" y="263.5">Y5</text>
<text x="212.2" y="259.7">11</text>
<text x="212.2" y="262.3">10</text>
<text x="141" y="269.8">A13</text>
<text x="190.8" y="264.8">4</text>
<text x="190.8" y="267.4">5</text>
<text x="195.7" y="266">E2</text>
<text x="195.7" y="268.6">E3</text>
<text x="206.2" y="266">Y6</text>
<text x="206.2" y="268.6">Y7</text>
<text x="212.2" y="264.8">9</text>
<text x="212.2" y="267.4">7</text>
<text x="267" y="267.4">4</text>
<text x="267" y="269.9">3</text>
<text x="283.2" y="267.4">1</text>
<text x="283.2" y="269.9">2</text>
<text x="141" y="274.8">A9</text>
<text x="194.2" y="272.5">74LS138</text>
<text x="270.3" y="275">DIPSW_2</text>
<text x="141" y="285">A14</text>
<text x="141" y="292.6">A15</text>
</g>
<g font-size="1.4">
<text x="271.6" y="266.8">OFF</text>
<text x="277.1" y="266.8">ON</text>
</g>
</svg>
